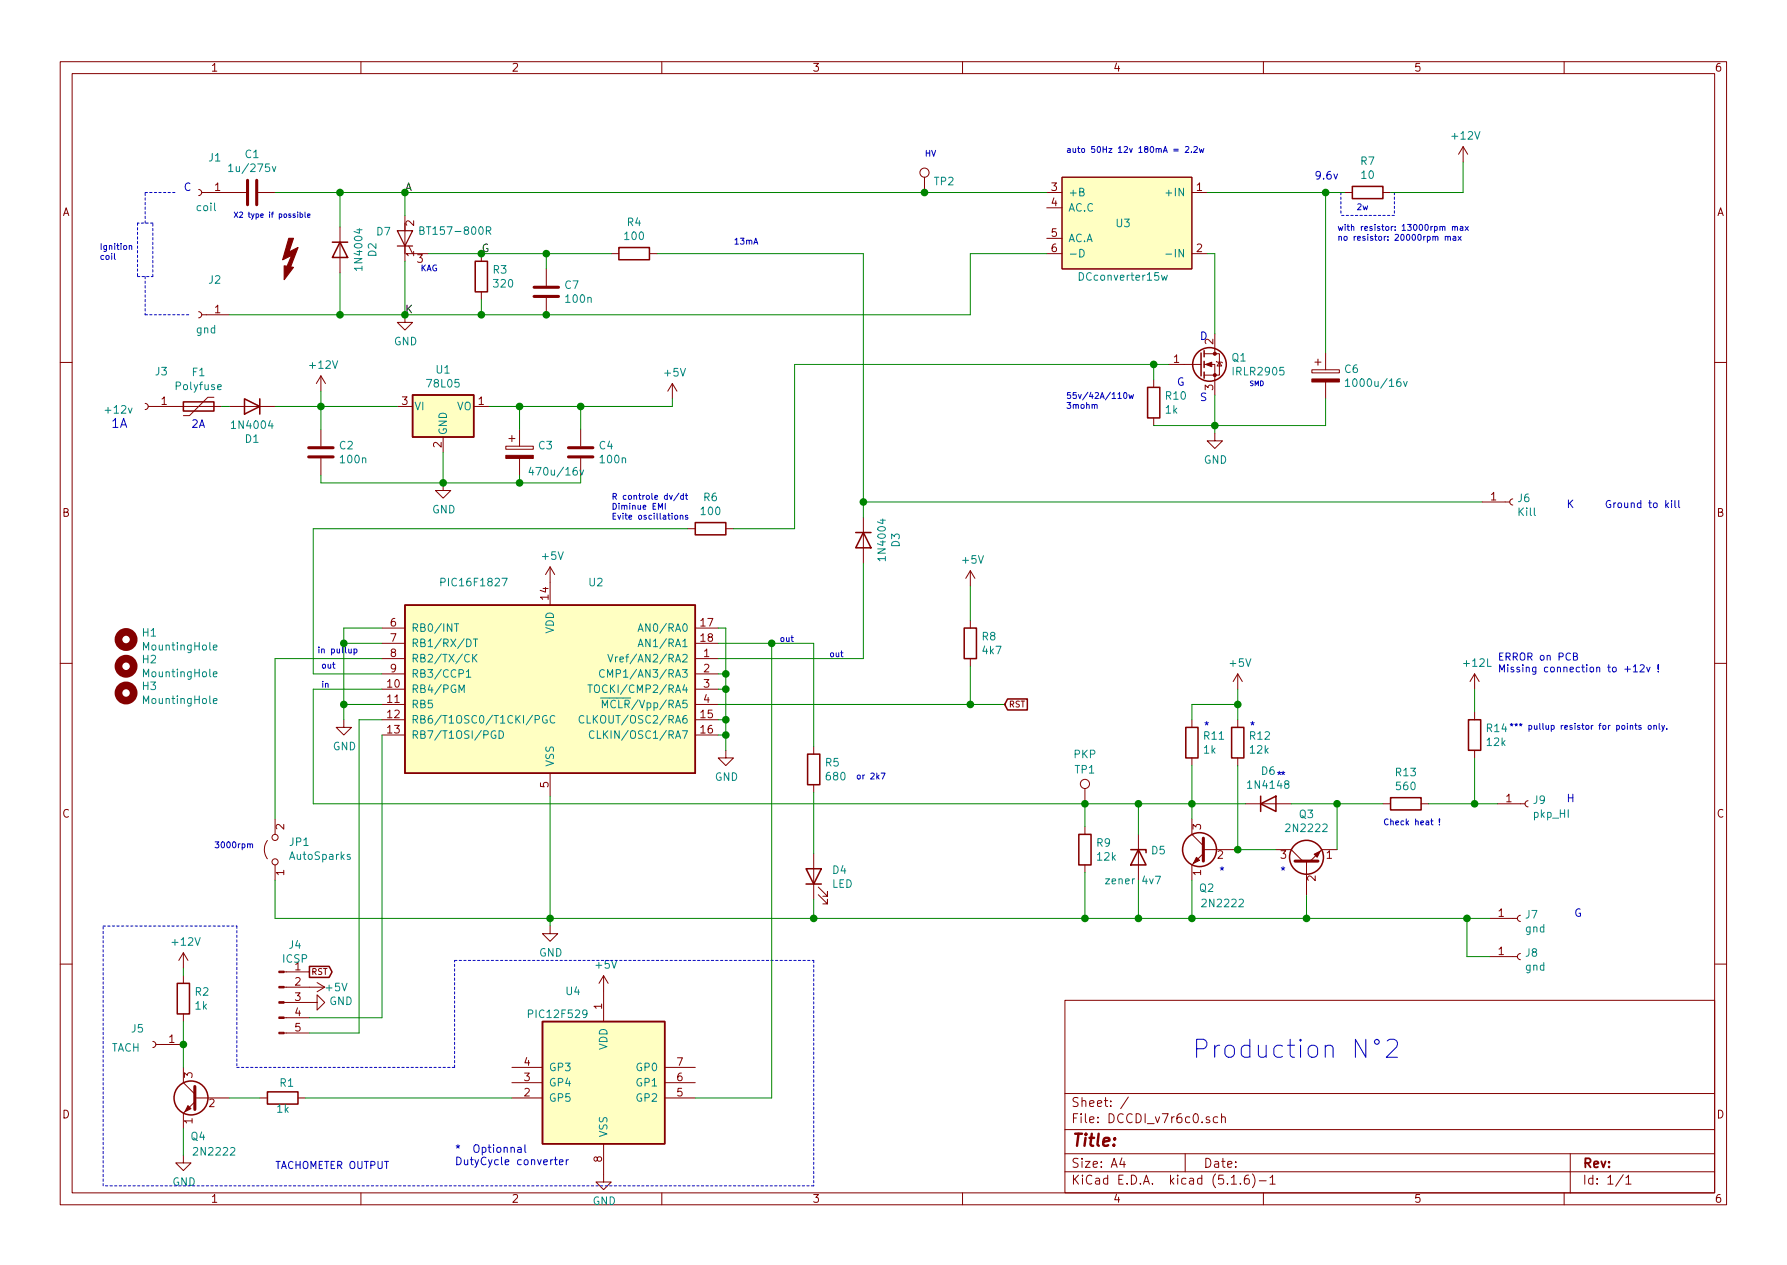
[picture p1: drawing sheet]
<svg xmlns="http://www.w3.org/2000/svg" width="297mm" height="210mm" viewBox="0 0 297 210" stroke-linecap="round" stroke-linejoin="round" font-family="sans-serif">
<g fill="none" stroke="#840000" stroke-width=".17">
<path d="M10 10.3h277v189.9h-277zM12 12.2h273v186.1h-273zM60 10.3v1.9M110 10.3v1.9M160 10.3v1.9M210 10.3v1.9M260 10.3v1.9M33 31.5l.3 .1a.51 .51 0 0 1 .2 .5 .51 .51 0 0 1-.5 .4M33.5 32h7.4M42.9 32h2.8M56.5 37.7v7.6M67.3 35.8v7.6"/>
<path d="M153.7 29.5v2.5M174 32h2.5M174 34.5h2.5M174 39.6h2.5M176.5 29.5h21.6v15.2h-21.6zM198.1 32h2.6M223.5 32h1.3M229.9 32h1.2M243.2 24.4l-.8 1.2M243.2 24.4v2.5M243.2 24.4l.8 1.2M33 51.8l.3 .1a.51 .51 0 0 1 .2 .6 .51 .51 0 0 1-.5 .3"/>
<path d="M33.5 52.3h4.6M67.3 52.3v1.3h1.3l-1.3 1.3-1.3-1.3h1.3M67.9 40.9l.7 1.3h2.5M80 42.2v1.2M80 48.5v1.3M90.8 44.7v2.8M90.8 49.5v2.8M101.6 42.2h1.3M107.9 42.2h1.3M174 42.2h2.5M198.1 42.2h2.6M200.2 58.8h2.5v3.6h-2.5"/>
<path d="M201.9 55.5v3.3M219.1 59.7v1M220.3 58.7v2.8M10 60.2h2M24.1 67.1h.3a.51 .51 0 0 1 .2 .6 .51 .51 0 0 1-.5 .4M24.6 67.6h12.2M35.6 66h-1.1l-3 3.1h-1M38.1 67.6h7.6M53.3 62.5v2.5M53.3 71.4v2.8M53.3 76.2v2.8M53.3 62.5l-.7 1.2"/>
<path d="M53.3 62.5l.8 1.2M66 67.6h2.6M73.7 72.6v2.6M78.7 67.6h2.6M84.1 74.2h4.5v.5h-4.5zM84.6 72.9h1M85.1 72.4v1M86.4 71.4v2.8M86.4 76.2v2.8M96.5 71.4v2.8M96.5 76.2v2.8M111.8 63.7l-.8 1.3"/>
<path d="M111.8 63.7v2.6M111.8 63.7l.7 1.3M191.8 63.1v1.3M191.8 69.5v1.2M194.3 60.6h5.3M200.2 60.6h1.7v5.1M201.9 72v1.3h1.3l-1.3 1.2-1.2-1.2h1.2M202.2 60.1l.1 .1h.8l.1 .1M202.7 60.2l.4 .6h-.8zM218.1 61.5h4.5v.5h-4.5zM218.6 60.2h1M220.3 63.5v2.8"/>
<path d="M285 60.2h2M73.7 80.3v1.2h1.2l-1.2 1.3-1.3-1.3h1.3M91.4 94.2l-.7 1.3M91.4 94.2v6.4M91.4 94.2l.8 1.3M114.3 87.9h1.3M120.6 87.9h1.3M143.5 86v7.6M161.3 94.9l-.8 1.2M161.3 94.9v2.5M161.3 94.9l.8 1.2M246.4 83.4h4.6"/>
<path d="M251.5 82.9l-.3 .1a.51 .51 0 0 0-.2 .6 .51 .51 0 0 0 .5 .3M10 110.3h2M57.1 119.6v1.3h1.3l-1.3 1.3-1.2-1.3h1.2M63.5 109.5h3.8M63.5 114.5h3.8M63.5 117.1h3.8M63.5 119.6h3.8M63.5 104.4h3.8M63.5 106.9h3.8M63.5 112h3.8M115.6 109.5h3.8M115.6 114.5h3.8"/>
<path d="M115.6 117.1h3.8M115.6 119.6h3.8M115.6 104.4h3.8M115.6 106.9h3.8M115.6 112h3.8M161.3 103.1v1.3M161.3 109.5v1.2M198.1 119.6v1.3M205.7 112l-.7 1.3M205.7 112v2.5M205.7 119.6v1.3M205.7 112l.8 1.3"/>
<path d="M245.1 112l-.8 1.3M245.1 112v2.5M245.1 118.4v1.2M245.1 112l.8 1.3M285 110.3h2M44.4 139.7a2.54 2.54 0 0 0 0 3M45.7 136.1v2.6M63.5 122.2h3.8M91.4 128.5v3.8M115.6 122.2h3.8M120.6 124.7v1.3h1.3l-1.3 1.2-1.2-1.2h1.2M135.3 124.1v1.2"/>
<path d="M135.3 130.4v1.3M180.3 131.1v2.5M180.3 137.4v1.3M189.2 138.7v7.6M198.1 136.1v2.6l1.9 1.9M198.1 126v1.2M205.7 126v1.2M207 133.6h7.6M229.9 133.6h1.2M236.2 133.6h1.3M245.1 124.7v1.3M248.9 133.6h4.6"/>
<path d="M254 133.1l-.3 .1a.51 .51 0 0 0-.2 .5 .51 .51 0 0 0 .5 .4M30.5 158.4v2.5M30.5 158.4l-.8 1.2M30.5 158.4l.7 1.2M45.7 143.8v2.5M91.4 153.9v1.3h1.3l-1.3 1.3-1.2-1.3h1.2M135.3 141.9v7.6M136 148.7l1.5 1.5v-.7v.7h-.7M136 147.4l1.5 1.6v-.8v.8h-.7M180.3 143.8v1.2M200 141.9l-1.9 1.9v2.5M200 141.2h5.7"/>
<path d="M212.1 141.2h2.5l1.9 1.9M217.2 143.1v5.7M222.2 141.2h-2.5l-1.9 1.9M247.6 159h4.6M247.6 152.6h4.6M252.7 158.5l-.2 .1a.51 .51 0 0 0-.3 .5 .51 .51 0 0 0 .5 .4M252.7 152.1l-.2 .1a.51 .51 0 0 0-.3 .6 .51 .51 0 0 0 .5 .4M10 160.2h2M25.4 173.1l.3 .1a.51 .51 0 0 1 .2 .5 .51 .51 0 0 1-.5 .4M25.9 173.6h4.6M30.5 177.4v2.6l1.9 1.9M30.5 162.2v1.2"/>
<path d="M30.5 168.5v1.3M47.2 166.6h5.5v-1.3l1.3 1.3-1.3 1.3v-1.3M47.2 164.1h6.8M47.2 171.7h4.2M47.2 169.2h4.2M47.2 161.5h4.2M52.7 163.3l1.3 .8M54 164.1l-1.3 .7M85.1 180h5.1M85.1 177.4h5.1M100.3 162.2v7.6M100.3 162.2l-.7 1.2"/>
<path d="M100.3 162.2l.8 1.2M110.5 180h5.1M110.5 177.4h5.1M177 166.3h108v32h-108zM285 160.2h2M30.5 192v1.3h1.2l-1.2 1.3-1.3-1.3h1.3M32.4 183.1l-1.9 1.9v2.6M32.4 182.5h5.7M43.2 182.5h1.2M49.5 182.5h1.3M60 198.3v1.9M85.1 182.5h5.1"/>
<path d="M100.3 190.1v6.4h1.3l-1.3 1.2-1.2-1.2h1.2M110 198.3v1.9M110.5 182.5h5.1M160 198.3v1.9M177 194.8h108M177 191.8h108M177 187.8h108M177 181.8h108M186.5 192.5l-.4 1h1M186.8 193v1M187.6 182.3l-1.3 2M197 191.8v3"/>
<path d="M201 185.7l-.3-.1-.2 .2 .1 .2 .4 .2v.3h-.5M202.4 185.7l-.1-.1a.47 .47 0 0 0-.6 .3v.4a.48 .48 0 0 0 .7 .2M203 185.7l.3-.1 .3 .1 .1 .9M203 185.1v1.5M204.7 196.8h.8M206.2 196.7v.1M207.5 195.3a.59 .59 0 0 0-.7 .7v.5l.2 .2 .4 .1 .2-.1 .1-.5-.2-.2-.4-.1-.3 .3M208.2 195.1a1.71 1.71 0 0 1 0 2.3M209.3 196.3h1.2M210 198.3v1.9M211.1 195.8l.4-.5v1.5M211.1 196.8h.9"/>
<path d="M260 198.3v1.9M261 191.8v6.5M269.8 195.2l-1.2 2M270.3 195.8l.4-.5v1.5M270.3 196.8h.8"/>
<circle cx="153.7" cy="28.7" r=".76"/>
<circle cx="45.7" cy="139.2" r=".51"/>
<circle cx="180.3" cy="130.3" r=".76"/>
<circle cx="45.7" cy="143.3" r=".51"/>
</g>
<g fill="#ffffc2" stroke="#ffffc2" stroke-width=".17">
<path d="M90.2 169.8h20.3v20.3h-20.3z"/>
<path d="M67.3 100.6h48.3v27.9h-48.3z"/>
<path d="M176.5 29.5h21.6v15.2h-21.6z"/>
<path d="M68.6 65.7h10.1v6.9h-10.1z"/>
</g>
<g fill="none" stroke="#840000" stroke-width=".25">
<path d="M224.8 31h5.1v2h-5.1zM55.2 40.3h2.6M56.5 40.3l1.3 2.5h-2.6zM79 43.4h2v5.1h-2zM102.9 41.1h5v2.1h-5zM199.6 58.7v3.8M200.2 58.3v1M30.5 66.8h5.1v1.5h-5.1zM40.6 66.3l2.6 1.3-2.6 1.2zM43.2 66.3v2.5M68.6 65.7h10.1v6.9h-10.1zM190.8 64.4h2v5.1h-2z"/>
<path d="M200.2 60.1v1M200.2 61.8v1.1M115.6 86.9h5v2h-5zM142.2 88.5h2.6M143.5 88.5l1.3 2.6h-2.6zM67.3 100.6h48.3v27.9h-48.3zM160.3 104.4h2v5.1h-2zM167.5 116.2h3.3v1.8h-3.3l-.5-.9zM244.1 119.6h2v5.1h-2zM134.2 125.3h2.1v5.1h-2.1zM179.3 138.7h2.1v5.1h-2.1zM197.1 120.9h2v5.1h-2z"/>
<path d="M204.7 120.9h2.1v5.1h-2.1zM209.5 133.6l2.6-1.3v2.6zM209.5 132.3v2.6M231.1 132.6h5.1v2h-5.1zM134 144.4h2.5l-1.2 2.5zM134 146.9h2.5M188 141.2h2.5v.5M189.2 141.2l1.3 2.6h-2.5zM29.5 163.4h2v5.1h-2zM51.4 160.6h3.3l.5 .9-.5 1h-3.3zM90.2 169.8h20.3v20.3h-20.3zM44.4 181.5h5.1v2h-5.1z"/>
<circle cx="201" cy="60.6" r="2.79"/>
<circle cx="199.4" cy="141.2" r="2.82"/>
<circle cx="217.2" cy="142.5" r="2.82"/>
<circle cx="31.7" cy="182.5" r="2.82"/>
</g>
<path d="M41.1 30v4M42.7 30v4M88.8 49.3h4M88.8 47.7h4M51.3 75.9h4.1M51.3 74.4h4.1M94.5 75.9h4.1M94.5 74.4h4.1M200 139.3v3.8M215.3 143.1h3.8M32.4 180.6v3.8" fill="none" stroke="#840000" stroke-width=".51"/>
<g fill="#840000" stroke="#840000" stroke-width=".17">
<path d="M31.2 183.8l.5 .5-1 .5z"/>
<path d="M218.4 142l1.1-.5-.6 1z"/>
<path d="M198.9 142.5l.5 .5-1 .5z"/>
<path d="M218.1 63h4.5v.5h-4.5z"/>
<path d="M200.4 60.6l1-.4v.8z"/>
<path d="M46.4 171.6h.8v.2h-.8z"/>
<path d="M46.4 169h.8v.3h-.8z"/>
<path d="M46.4 166.5h.8v.2h-.8z"/>
<path d="M46.4 164h.8v.2h-.8z"/>
<path d="M46.4 161.4h.8v.3h-.8z"/>
<path d="M84.1 75.7h4.5v.5h-4.5z"/>
<circle cx="201.9" cy="62.4" r=".25"/>
<circle cx="201.9" cy="58.8" r=".25"/>
</g>
<g fill="none" stroke="#008484" stroke-width=".17">
<path d="M38 27.6l.4-.4v1.3M38 28.5h.7M45.3 27.7l.3 .8 .2-.8M69.8 38.3l.5-.1 .2-.2-.1-.2-.2-.1h-.4v1.3h.5l.2-.2v-.3l-.3-.2M80.8 38.3h.7l.1-.2-.1-.3-.2-.1h-.5v1.3M81.2 38.3l.4 .7M177.9 42.2h1M179.5 41.4a.64 .64 0 0 1 .7 .7 .64 .64 0 0 1-.7 .6zM193.1 45.7l.2 .9 .2-.6 .3 .6 .2-.9M193.8 42.2h1M36.2 64.3l.6-.1-.1-.2-.3-.1-.2 .2v.6h.5M88.2 77.6l-.3 .9h.8"/>
<path d="M96.4 78.1l.3 .9 .3-.9M223.6 63.3l.4-.3v1.2M223.6 64.2h.8M233.3 63.4l.3 .8 .3-.8M73.3 96.8l.6-.1 .1-.2-.1-.3-.1-.1h-.5v1.3M83.4 96.1h.9l-.6 1.3M35.5 112.1l.6-.1-.1-.3h-.3l-.2 .1v.6h.5M35.5 116.5l.6-.1-.1-.3h-.3l-.2 .2v.6h.5M35.5 107.6l.6-.1-.1-.2-.3-.1-.2 .2v.6h.5M75.5 103.7h.8M75.9 103.7v1.2M76.3 115.1v-1.3l.4 1 .5-1v1.3"/>
<path d="M77.5 111.7l.4-.4v1.3M77.5 112.6h.8M77.6 106.2a.64 .64 0 0 1 .7 .7 .64 .64 0 0 1-.7 .6zM78.6 108.8v1.2M78.7 106.2h.7M78.7 109.3l.6 .7M79 106.2v1.3M79.3 108.8l-.7 .7M89 119.6l.6-.1 .1-.2-.1-.3-.2-.1h-.4v1.3M90.9 119a.62 .62 0 0 0-.8 .4 .62 .62 0 0 0 .5 .8l.4-.1v-.4h-.3M92.2 119a.51 .51 0 0 0-.6 0 .51 .51 0 0 0-.2 .7 .46 .46 0 0 0 .3 .4 .46 .46 0 0 0 .5 0M97.1 119a.51 .51 0 0 0-.7 0 .51 .51 0 0 0-.1 .7 .46 .46 0 0 0 .2 .4 .46 .46 0 0 0 .6 0"/>
<path d="M97.7 113.8h.8M98.1 113.8v1.3M98.9 114a.45 .45 0 0 1 .7 0 .88 .88 0 0 1-.3 1.1h-.3a1.07 1.07 0 0 1-.1-1.1zM99.8 116h1.5M100.1 117.6v-1.2l.5 .9 .4-.9v1.2M100.4 111.4a.55 .55 0 0 0-.7 .1 .55 .55 0 0 0 0 .8l.4 .3 .3-.2M101 112.6v-1.3l.4 .9 .4-.9v1.3M101 108.8l.5 1.2 .4-1.2M102.3 109.2v.8M102.7 109.2l-.4 .2M106.1 104.9l.4-1.2 .4 1.2M106.1 107.5l.4-1.3 .4 1.3"/>
<path d="M106.2 104.6h.6M106.2 107.1h.6M82.4 121.5a.59 .59 0 0 0-.8 .6 .59 .59 0 0 0 .8 .6v-.5h-.2M83 121.5a.64 .64 0 0 1 .7 .6 .64 .64 0 0 1-.7 .6zM98.7 121.6a.5 .5 0 0 0-.6 0 .5 .5 0 0 0-.1 .6 .45 .45 0 0 0 .2 .5 .45 .45 0 0 0 .5-.1M58.2 142.1a.31 .31 0 0 0-.5 .1l.1 .2h.3l.1 .2-.1 .2h-.4M192 145.6h.9l-.5 1.3"/>
</g>
<g fill="none" stroke="#840000" stroke-width="1.3">
<circle cx="21" cy="115.2" r="1.27"/>
<circle cx="21" cy="110.7" r="1.27"/>
<circle cx="21" cy="106.3" r="1.27"/>
</g>
<g fill="#840000" stroke="#840000" stroke-width=".2">
<path d="M47.2 44.2l1.6 .2-1.6 2.1z"/>
<path d="M48 39.6h.8l-.8 2.3 1.5-.8-1.2 3.3-.5-.2 .7-1.8-1.5 .8z"/>
</g>
<path d="M66 38.3h2.6l-1.3 2.6zM66 40.9h2.6" fill="none" stroke="#840000" stroke-width=".2"/>
<g fill="none" stroke="#0000c2" stroke-width=".17" stroke-dasharray=".4 .4">
<path d="M22.9 37.1v8.9M24.1 37.1v-5.1M24.1 32h5.1M25.4 37.1h-2.5M222.9 32v3.8M231.8 32v3.8M231.8 35.8h-8.9M22.9 46h2.5M24.1 46v6.3M24.1 52.3h7.6M25.4 46v-8.9M17.1 153.9h22.3"/>
<path d="M39.4 153.9v23.5M75.6 159.6h59.7M135.3 159.6v37.5M39.4 177.4h36.2M75.6 177.4v-17.8M17.1 197.1v-43.2M135.3 197.1h-118.2"/>
</g>
<g fill="none" stroke="#008400" stroke-width=".17">
<path d="M45.7 32h128.3M56.5 32v5.7M67.3 32v3.8M200.7 32h22.8M220.3 32v26.7M243.2 26.9v5.1h-12.1M56.5 45.3v7M67.3 43.4v8.9M71.1 42.2h30.5M80 49.8v2.5M90.8 42.2v2.5M109.2 42.2h34.3v43.8"/>
<path d="M174 42.2h-12.7v10.1h-123.2M200.7 42.2h1.2v13.3M36.8 67.6h1.3M45.7 67.6h20.3M53.3 65v6.4M53.3 79v1.3h43.2v-1.3M73.7 75.2v5.1M86.4 67.6v3.8M86.4 79v1.3M96.5 67.6v3.8M111.8 66.3v1.3h-30.5M191.8 60.6v2.5"/>
<path d="M194.3 60.6h-62.2v27.3h-10.2M201.9 65.7v6.3M220.3 66.3v4.4h-28.5M114.3 87.9h-62.2v24.1h11.4M143.5 83.4h102.9M143.5 93.6v15.9h-24.1M161.3 97.4v5.7M57.1 117.1h6.4M57.1 106.9h6.4M63.5 104.4h-6.4v15.2M63.5 114.5h-11.4v19.1h154.9M63.5 109.5h-17.8v26.6"/>
<path d="M63.5 119.6h-3.8v52.1h-8.3M119.4 104.4h1.2v20.3M119.4 112h1.2M119.4 114.5h1.2M119.4 117.1h47.6M119.4 106.9h15.9v17.2M119.4 119.6h1.2M128.3 106.9v75.6h-12.7M161.3 110.7v6.4M205.7 117.1h-7.6v2.5M205.7 114.5v5.1M245.1 114.5v3.9"/>
<path d="M63.5 122.2v47h-12.1M91.4 132.3v21.6M119.4 122.2h1.2M135.3 131.7v10.2M180.3 133.6v3.8M189.2 133.6v5.1M198.1 127.2v8.9M205.7 127.2v14h6.4M214.6 133.6h15.3M222.2 133.6v7.6M237.5 133.6h11.4M245.1 126v7.6"/>
<path d="M45.7 146.3v6.3h201.9M135.3 149.5v3.1M180.3 145v7.6M189.2 146.3v6.3M198.1 146.3v6.3M217.2 148.8v3.8M243.8 152.6v6.4h3.8M30.5 160.9v1.3M30.5 169.8v7.6M30.5 187.6v4.4M38.1 182.5h5.1M50.8 182.5h34.3"/>
</g>
<g fill="none" stroke="#0000c2" stroke-width=".17">
<path d="M49.5 35.2v.1M49.5 35.6v.5M49.9 35.6h.3l.1 .1-.1 .4h-.3M49.9 35.2v.9M50.7 35.2v.8l.1 .1M51.1 35.8h.4v-.2h-.3l-.1 .1 .1 .4h.3M195.1 24.8h.8M195.1 25.1h.8M197.1 24.4h.3l.2 .2-.6 .7h.6M198 25.2v.1M198.5 24.4h.3l.2 .2-.6 .7h.6M199.4 24.7l.1 .6 .2-.4 .2 .4 .2-.6"/>
<path d="M239.8 37.8l.1-.2 .3 .1v.6M240.2 39.4l.4-.1 .1 .6M240.2 39.3v.6M240.7 39.4l.1-.1h.2l.1 .6M241.4 37.7h.4v.6M241.4 37.6v.7M241.6 39.3h.3l.1 .6M241.8 37.8l.2-.2 .2 .1 .1 .6M242 39.5l-.5 .2 .2 .2h.3M242.4 39.3l.5 .6M242.7 37.7h.4l.1 .6M242.9 39.3l-.5 .6"/>
<path d="M243.2 37.9l-.5 .1 .1 .3 .4-.1M243.5 37.6l.6 .7M244.1 37.6l-.6 .7M19 42.1v.9l.2 .1M21.5 40.9h.4v.6M21.5 40.8v.7M181.9 67.4l.2-.2 .2 .1 .1 .6M185.8 66.2h.6M186.8 65.3l.2-.1a.53 .53 0 0 1 .3 .5 .53 .53 0 0 1-.3 .5l-.2-.3zM187.7 65.6l.1 .6 .2-.4 .2 .4 .2-.6M109.4 84.7v-1l.4 .7 .3-.7v1M110.6 83.7v1"/>
<path d="M111.3 82.3l.2 .7 .3-.7M112.2 85.7h.4v.6h-.3l-.1-.1zM112.9 82l-.9 1.2M113.1 85.7h.4v.6M113.1 85.6v.7M113.6 82.4l-.3-.1-.2 .2 .1 .5h.4M113.6 82v1M113.9 82.3h.4M114.1 82v.8l.2 .2M114.3 85.7l-.2-.1-.2 .2 .1 .1 .3 .1v.3h-.4M277 83.9l.3 .5M277.3 83.6l-.4 .4"/>
<path d="M277.9 83.2v.1M277.9 83.6v.8M278.4 83.2v1l.2 .2M279 83.2v1l.2 .2M58 107.9v.6l.4-.1M58.4 107.9v.6M58.9 107.9h.2l.2 .1-.1 .5h-.3M58.9 107.9v1M261.5 109.1h.5l.1-.1v-.3l-.1-.2h-.5v1.2h.5l.2-.1v-.3l-.2-.2M270.1 111.2h.9M270.5 110.8v.9M271.5 110.8l.3-.3v1.2"/>
<path d="M271.5 111.7h.7M272.6 110.6l.5-.1 .2 .3-.7 .9h.7M273.7 110.9l.3 .8 .3-.8M275.6 111.6v.1M275.6 110.5v.7M146.5 128.5h.6l-.4 1M237.8 136.4h.4M237.9 136.1v.9l.3 .1M239.3 137v.1M239.3 136.1v.6M271 120.6h.4v.6M271.7 120.6h.4"/>
<path d="M271.9 120.2v.9l.2 .1M272.8 120.6h-.3l-.1 .1v.1l.4 .1v.3h-.4M274 120.6h.3l.2 .1v.3l-.2 .2h-.3v-.2zM274.9 120.6h.4v.6M274.9 120.6v.6M275.8 120.2v.9l.1 .1M276.2 120.6l.3 .6M276.7 120.6l-.5 1M277.1 121.1v.1M41.1 140.3h.4l.1 .6M41.6 140.4l.1-.1h.2l.1 .6M228.6 172.9l.3-.2 .3 .2 .1 .3-.1 .3-.3 .1-.3-.1-.2-.3z"/>
<path d="M230.6 173l.4-.3h.7a.8 .8 0 0 1 .5 1.3l-1.8 1.7h1.9M84.9 190.8l.2-.1h.3l.1 .8M86.1 190.7h.5v.8M86.6 191l-.4 .1-.2 .1 .1 .3h.5M87.2 190.3v1.1l.2 .1M92.2 192.8h.4M92.3 192.3v1.1l.1 .1 .2 .1M93 193.2l.6-.1-.1-.3h-.3l-.2 .1v.6h.5M94.1 192.8v.8M94.5 192.8l-.4 .2"/>
</g>
<g fill="#008400" stroke="#008400" stroke-width=".25">
<circle cx="205.7" cy="117.1" r=".51"/>
<circle cx="120.7" cy="112" r=".51"/>
<circle cx="120.7" cy="122.2" r=".51"/>
<circle cx="220.3" cy="32" r=".51"/>
<circle cx="120.7" cy="114.5" r=".51"/>
<circle cx="189.2" cy="152.6" r=".51"/>
<circle cx="143.5" cy="83.4" r=".51"/>
<circle cx="205.7" cy="141.2" r=".51"/>
<circle cx="57.2" cy="106.9" r=".51"/>
<circle cx="80" cy="52.3" r=".51"/>
<circle cx="198.1" cy="133.6" r=".51"/>
<circle cx="120.7" cy="119.6" r=".51"/>
<circle cx="222.3" cy="133.6" r=".51"/>
<circle cx="153.7" cy="32" r=".51"/>
<circle cx="201.9" cy="70.7" r=".51"/>
<circle cx="57.2" cy="117.1" r=".51"/>
<circle cx="30.5" cy="173.6" r=".51"/>
<circle cx="80" cy="42.2" r=".51"/>
<circle cx="191.8" cy="60.6" r=".51"/>
<circle cx="180.3" cy="133.6" r=".51"/>
<circle cx="217.2" cy="152.6" r=".51"/>
<circle cx="128.3" cy="106.9" r=".51"/>
<circle cx="198.1" cy="152.6" r=".51"/>
<circle cx="135.3" cy="152.6" r=".51"/>
<circle cx="243.8" cy="152.6" r=".51"/>
<circle cx="86.4" cy="80.3" r=".51"/>
<circle cx="73.7" cy="80.3" r=".51"/>
<circle cx="53.3" cy="67.6" r=".51"/>
<circle cx="67.3" cy="52.3" r=".51"/>
<circle cx="189.2" cy="133.6" r=".51"/>
<circle cx="67.3" cy="32" r=".51"/>
<circle cx="86.4" cy="67.6" r=".51"/>
<circle cx="180.3" cy="152.6" r=".51"/>
<circle cx="161.3" cy="117.1" r=".51"/>
<circle cx="245.1" cy="133.6" r=".51"/>
<circle cx="90.8" cy="42.2" r=".51"/>
<circle cx="96.5" cy="67.6" r=".51"/>
<circle cx="90.8" cy="52.3" r=".51"/>
<circle cx="56.5" cy="52.3" r=".51"/>
<circle cx="91.4" cy="152.6" r=".51"/>
<circle cx="56.5" cy="32" r=".51"/>
</g>
<text font-size="4.2" fill="#0000c2" x="198.1" y="175.9">Production N°2</text>
<text font-size="2.8" fill="#840000" x="178" y="190.5">Title:</text>
<text font-size="2.1" fill="#0000c2" x="18.4" y="71.1">1A</text>
<g font-size="2.1" fill="#840000">
<text x="178" y="184">Sheet: /</text>
<text x="178" y="186.7">File: DCCDI_v7r6c0.sch</text>
<text x="178" y="196.9">KiCad E.D.A. kicad (5.1.6)-1</text>
<text x="178" y="194.1">Size: A4</text>
<text x="200" y="194.1">Date:</text>
<text x="263" y="194.1">Rev:</text>
<text x="263" y="196.9">Id: 1/1</text>
</g>
<g font-size="1.8" fill="#840000">
<text x="35" y="11.9">1</text>
<text x="85" y="11.9">2</text>
<text x="135" y="11.9">3</text>
<text x="185" y="11.9">4</text>
<text x="235" y="11.9">5</text>
<text x="285" y="11.9">6</text>
<text x="10.4" y="35.9">A</text>
<text x="35.7" y="31.7">1</text>
<text x="174.8" y="31.7">3</text>
<text x="174.8" y="34.3">4</text>
<text x="198.9" y="31.7">1</text>
<text x="285.4" y="35.9">A</text>
<text x="68.8" y="37.6" transform="rotate(-90 68.8 37.6)">2</text>
<text x="174.8" y="39.4">5</text>
<text x="174.8" y="41.9">6</text>
<text x="198.9" y="41.9">2</text>
<text x="68.8" y="42.6" transform="rotate(-90 68.8 42.6)">1</text>
<text x="69.4" y="43.7">3</text>
<text x="35.7" y="52.1">1</text>
<text x="201.7" y="57.2" transform="rotate(-90 201.7 57.2)">2</text>
<text x="195.1" y="60.3">1</text>
<text x="201.7" y="64.9" transform="rotate(-90 201.7 64.9)">3</text>
<text x="26.8" y="67.3">1</text>
<text x="66.8" y="67.3">3</text>
<text x="79.5" y="67.3">1</text>
<text x="73.4" y="74.4" transform="rotate(-90 73.4 74.4)">2</text>
<text x="247.8" y="83.2">1</text>
<text x="10.4" y="85.9">B</text>
<text x="285.4" y="85.9">B</text>
<text x="91.2" y="99.6" transform="rotate(-90 91.2 99.6)">14</text>
<text x="64.9" y="104.1">6</text>
<text x="64.9" y="106.7">7</text>
<text x="116.5" y="104.1">17</text>
<text x="116.5" y="106.7">18</text>
<text x="64.9" y="109.2">8</text>
<text x="64.9" y="111.8">9</text>
<text x="117" y="109.2">1</text>
<text x="117" y="111.8">2</text>
<text x="64.4" y="114.3">10</text>
<text x="64.4" y="116.8">11</text>
<text x="64.4" y="119.4">12</text>
<text x="116.5" y="119.4">15</text>
<text x="117" y="114.3">3</text>
<text x="117" y="116.8">4</text>
<text x="64.4" y="121.9">13</text>
<text x="116.5" y="121.9">16</text>
<text x="91.2" y="130.9" transform="rotate(-90 91.2 130.9)">5</text>
<text x="10.4" y="135.9">C</text>
<text x="47.2" y="137.9" transform="rotate(-90 47.2 137.9)">2</text>
<text x="199.6" y="137.9" transform="rotate(-90 199.6 137.9)">3</text>
<text x="250.3" y="133.3">1</text>
<text x="285.4" y="135.9">C</text>
<text x="202.4" y="142.7">2</text>
<text x="212.9" y="142.7">3</text>
<text x="220.5" y="142.7">1</text>
<text x="47.2" y="145.5" transform="rotate(-90 47.2 145.5)">1</text>
<text x="199.6" y="145.5" transform="rotate(-90 199.6 145.5)">1</text>
<text x="218.7" y="146.5" transform="rotate(-90 218.7 146.5)">2</text>
<text x="249.1" y="152.4">1</text>
<text x="49" y="161.3">1</text>
<text x="249.1" y="158.7">1</text>
<text x="49" y="163.8">2</text>
<text x="49" y="166.4">3</text>
<text x="100.1" y="167.7" transform="rotate(-90 100.1 167.7)">1</text>
<text x="28.1" y="173.3">1</text>
<text x="49" y="168.9">4</text>
<text x="49" y="171.4">5</text>
<text x="32" y="179.2" transform="rotate(-90 32 179.2)">3</text>
<text x="87.1" y="179.7">3</text>
<text x="87.1" y="177.2">4</text>
<text x="112.5" y="179.7">6</text>
<text x="112.5" y="177.2">7</text>
<text x="10.4" y="185.9">D</text>
<text x="34.7" y="184">2</text>
<text x="87.1" y="182.2">2</text>
<text x="112.5" y="182.2">5</text>
<text x="285.4" y="185.9">D</text>
<text x="32" y="186.8" transform="rotate(-90 32 186.8)">1</text>
<text x="100.1" y="193.1" transform="rotate(-90 100.1 193.1)">8</text>
<text x="35" y="199.9">1</text>
<text x="85" y="199.9">2</text>
<text x="135" y="199.9">3</text>
<text x="185" y="199.9">4</text>
<text x="235" y="199.9">5</text>
<text x="285" y="199.9">6</text>
</g>
<g font-size="1.8" fill="#008484">
<text x="241.5" y="23.2">+12V</text>
<text x="34.7" y="26.8">J1</text>
<text x="38.7" y="28.6">1u/275v</text>
<text x="40.8" y="26.3">C1</text>
<text x="226.2" y="27.4">R7</text>
<text x="226.4" y="29.7">10</text>
<text x="32.8" y="35.1">coil</text>
<text x="155.3" y="30.8">TP2</text>
<text x="177.5" y="32.6">+B</text>
<text x="177.5" y="35.2">AC.C</text>
<text x="194.3" y="32.6">+IN</text>
<text x="62.6" y="39.1">D7</text>
<text x="70.6" y="39">BT157-800R</text>
<text x="103.9" y="39.9">100</text>
<text x="104.3" y="37.6">R4</text>
<text x="177.5" y="40.3">AC.A</text>
<text x="185.6" y="37.8">U3</text>
<text x="34.7" y="47.2">J2</text>
<text x="60.2" y="44.6" transform="rotate(-90 60.2 44.6)">1N4004</text>
<text x="62.6" y="42.6" transform="rotate(-90 62.6 42.6)">D2</text>
<text x="82" y="45.5">R3</text>
<text x="82.2" y="47.8">320</text>
<text x="179.7" y="46.7">DCconverter15w</text>
<text x="194.7" y="42.8">-IN</text>
<text x="93.9" y="48">C7</text>
<text x="94.2" y="50.3">100n</text>
<text x="32.7" y="55.4">gnd</text>
<text x="65.5" y="57.4">GND</text>
<text x="25.9" y="62.4">J3</text>
<text x="29.3" y="64.8">Polyfuse</text>
<text x="32" y="62.5">F1</text>
<text x="51.6" y="61.3">+12V</text>
<text x="71.2" y="64.4">78L05</text>
<text x="72.5" y="62.1">U1</text>
<text x="110.5" y="62.6">+5V</text>
<text x="204.8" y="60.1">Q1</text>
<text x="205.2" y="62.4">IRLR2905</text>
<text x="223.5" y="62">C6</text>
<text x="224.5" y="64.3">1000u/16v</text>
<text x="17.7" y="68.8">+12v</text>
<text x="38.8" y="71.3">1N4004</text>
<text x="68.8" y="68.2">VI</text>
<text x="75.9" y="68.2">VO</text>
<text x="193.8" y="68.8">1k</text>
<text x="193.8" y="66.4">R10</text>
<text x="40.8" y="73.6">D1</text>
<text x="56.5" y="74.7">C2</text>
<text x="56.7" y="77">100n</text>
<text x="74.3" y="72.4" transform="rotate(-90 74.3 72.4)">GND</text>
<text x="89.6" y="74.7">C3</text>
<text x="99.6" y="74.7">C4</text>
<text x="99.9" y="77">100n</text>
<text x="200.1" y="77.1">GND</text>
<text x="88.7" y="79">470u/16v</text>
<text x="117" y="83.3">R6</text>
<text x="252.3" y="83.5">J6</text>
<text x="71.8" y="85.3">GND</text>
<text x="116.6" y="85.6">100</text>
<text x="252.5" y="85.8">Kill</text>
<text x="90.2" y="93.1">+5V</text>
<text x="147.2" y="92.9" transform="rotate(-90 147.2 92.9)">1N4004</text>
<text x="149.6" y="90.9" transform="rotate(-90 149.6 90.9)">D3</text>
<text x="160.1" y="93.7">+5V</text>
<text x="73.8" y="97.5">PIC16F1827</text>
<text x="97.9" y="97.5">U2</text>
<text x="23.7" y="105.8">H1</text>
<text x="68.3" y="105">RB0/INT</text>
<text x="68.3" y="107.6">RB1/RX/DT</text>
<text x="92.1" y="105.3" transform="rotate(-90 92.1 105.3)">VDD</text>
<text x="107" y="105">AN0/RA0</text>
<text x="107" y="107.6">AN1/RA1</text>
<text x="163.3" y="106.4">R8</text>
<text x="23.7" y="110.3">H2</text>
<text x="24.1" y="112.6">MountingHole</text>
<text x="24.1" y="108.1">MountingHole</text>
<text x="68.3" y="110.1">RB2/TX/CK</text>
<text x="68.3" y="112.6">RB3/CCP1</text>
<text x="101.6" y="112.6">CMP1/AN3/RA3</text>
<text x="103" y="110.1">Vref/AN2/RA2</text>
<text x="163.4" y="108.8">4k7</text>
<text x="204.5" y="110.8">+5V</text>
<text x="243.5" y="110.8">+12L</text>
<text x="23.7" y="114.7">H3</text>
<text x="24.1" y="117">MountingHole</text>
<text x="68.3" y="115.2">RB4/PGM</text>
<text x="68.3" y="117.7">RB5</text>
<text x="99.6" y="115.2">TOCKI/CMP2/RA4</text>
<text x="101.6" y="117.7">MCLR/Vpp/RA5</text>
<text x="55.3" y="124.7">GND</text>
<text x="68.3" y="120.3">RB6/T1OSC0/T1CKI/PGC</text>
<text x="68.3" y="122.8">RB7/T1OSI/PGD</text>
<text x="97.8" y="120.3">CLKOUT/OSC2/RA6</text>
<text x="99.8" y="122.8">CLKIN/OSC1/RA7</text>
<text x="200.1" y="125.3">1k</text>
<text x="200.2" y="123">R11</text>
<text x="207.8" y="123">R12</text>
<text x="207.8" y="125.3">12k</text>
<text x="247.2" y="121.7">R14</text>
<text x="247.2" y="124">12k</text>
<text x="92.1" y="127.5" transform="rotate(-90 92.1 127.5)">VSS</text>
<text x="118.8" y="129.8">GND</text>
<text x="137.2" y="127.4">R5</text>
<text x="137.4" y="129.7">680</text>
<text x="178.5" y="126">PKP</text>
<text x="178.7" y="128.6">TP1</text>
<text x="207.7" y="131.1">1N4148</text>
<text x="209.7" y="128.8">D6</text>
<text x="232.1" y="129">R13</text>
<text x="232.2" y="131.3">560</text>
<text x="216" y="136">Q3</text>
<text x="254.9" y="133.6">J9</text>
<text x="254.9" y="135.9">pkp_HI</text>
<text x="48.2" y="140.6">JP1</text>
<text x="48.3" y="142.9">AutoSparks</text>
<text x="182.3" y="140.7">R9</text>
<text x="182.4" y="143">12k</text>
<text x="191.4" y="142">D5</text>
<text x="214.1" y="138.3">2N2222</text>
<text x="138.3" y="147.6">LED</text>
<text x="138.4" y="145.3">D4</text>
<text x="184.3" y="147">zener 4v7</text>
<text x="199.4" y="148.3">Q2</text>
<text x="200.2" y="150.8">2N2222</text>
<text x="253.6" y="155">gnd</text>
<text x="253.6" y="152.7">J7</text>
<text x="28.8" y="157.2">+12V</text>
<text x="47" y="160">ICSP</text>
<text x="48.1" y="157.7">J4</text>
<text x="89.6" y="159">GND</text>
<text x="99.1" y="161">+5V</text>
<text x="253.6" y="161.3">gnd</text>
<text x="253.6" y="159">J8</text>
<text x="32.5" y="165.5">R2</text>
<text x="32.5" y="167.8">1k</text>
<text x="54.3" y="164.8">+5V</text>
<text x="54.7" y="167.1">GND</text>
<text x="94.1" y="165.4">U4</text>
<text x="21.9" y="171.6">J5</text>
<text x="88.2" y="169.2">PIC12F529</text>
<text x="18.5" y="174.8">TACH</text>
<text x="91.2" y="178">GP3</text>
<text x="101" y="174.5" transform="rotate(-90 101 174.5)">VDD</text>
<text x="105.9" y="178">GP0</text>
<text x="46.1" y="185">1k</text>
<text x="46.6" y="180.6">R1</text>
<text x="91.2" y="183.1">GP5</text>
<text x="91.2" y="180.6">GP4</text>
<text x="105.9" y="183.1">GP2</text>
<text x="105.9" y="180.6">GP1</text>
<text x="31.8" y="189.5">Q4</text>
<text x="101" y="189.1" transform="rotate(-90 101 189.1)">VSS</text>
<text x="28.7" y="197.1">GND</text>
<text x="32.5" y="192.1">2N2222</text>
<text x="98.5" y="200.3">GND</text>
</g>
<g font-size="1.8" fill="#0000c2">
<text x="218.4" y="29.8">9.6v</text>
<text x="30.5" y="31.7">C</text>
<text x="199.4" y="56.5">D</text>
<text x="195.6" y="64.1">G</text>
<text x="31.7" y="71.1">2A</text>
<text x="199.4" y="66.7">S</text>
<text x="260.3" y="84.4">K</text>
<text x="200" y="121.3">*</text>
<text x="207.6" y="121.3">*</text>
<text x="212.1" y="129.5">**</text>
<text x="260.3" y="133.3">H</text>
<text x="202.6" y="145.4">*</text>
<text x="212.7" y="145.4">*</text>
<text x="261.6" y="152.4">G</text>
<text x="75.6" y="191.6">* Optionnal</text>
<text x="75.6" y="193.7">DutyCycle converter</text>
</g>
<g font-size="1.8">
<text x="67.3" y="31.7">A</text>
<text x="80" y="41.9">G</text>
<text x="67.3" y="52.1">K</text>
</g>
<g font-size="1.7" fill="#0000c2">
<text x="266.7" y="84.4">Ground to kill</text>
<text x="248.9" y="109.8">ERROR on PCB</text>
<text x="248.9" y="111.8">Missing connection to +12v !</text>
<text x="45.7" y="194.3">TACHOMETER OUTPUT</text>
</g>
<g font-size="1.4" fill="#0000c2">
<text x="153.7" y="26">HV</text>
<text x="177.2" y="25.4">auto 50Hz 12v 180mA = 2.2w</text>
<text x="225.4" y="34.9">2w</text>
<text x="16.5" y="41.5">Ignition</text>
<text x="121.9" y="40.6">13mA</text>
<text x="222.2" y="38.3">with resistor: 13000rpm max</text>
<text x="222.2" y="40">no resistor: 20000rpm max</text>
<text x="16.5" y="43.2">coil</text>
<text x="69.8" y="45.1">KAG</text>
<text x="177.2" y="66.3">55v/42A/110w</text>
<text x="177.2" y="67.9">3mohm</text>
<text x="101.6" y="83.1">R controle dv/dt</text>
<text x="101.6" y="84.7">Diminue EMI</text>
<text x="101.6" y="86.4">Evite oscillations</text>
<text x="129.5" y="106.7">out</text>
<text x="52.7" y="108.6">in pullup</text>
<text x="53.3" y="111.1">out</text>
<text x="137.8" y="109.2">out</text>
<text x="53.3" y="114.3">in</text>
<text x="250.8" y="121.3">*** pullup resistor for points only.</text>
<text x="142.2" y="129.5">or 2k7</text>
<text x="229.9" y="137.2">Check heat !</text>
<text x="35.6" y="141">3000rpm</text>
</g>
<g font-size="1.4" fill="#840000">
<text x="167.6" y="117.6">RST</text>
<text x="51.7" y="162">RST</text>
</g>
<text font-size="1.2" fill="#0000c2" x="38.7" y="36.2">X2 type if possible</text>
<text font-size="1.1" fill="#0000c2" x="207.6" y="64.2">SMD</text>
</svg>
